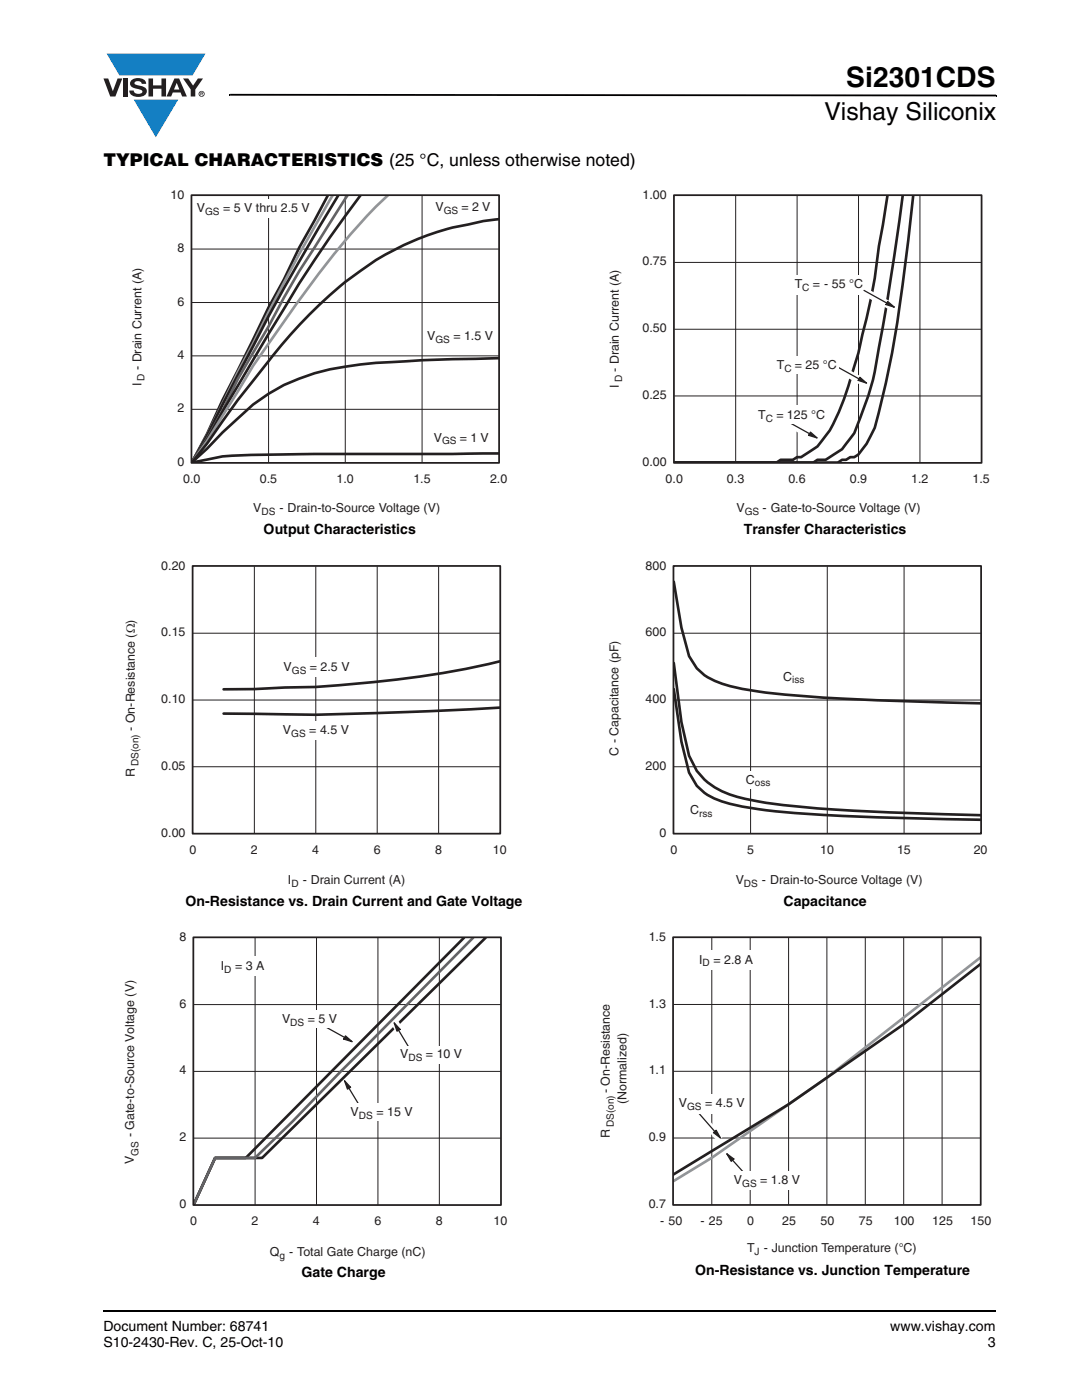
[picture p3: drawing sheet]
<svg xmlns="http://www.w3.org/2000/svg" width="216mm" height="279mm" viewBox="0 0 216 279" stroke-linecap="round" stroke-linejoin="round" font-family="sans-serif">
<path d="M20.5 261.5h.1v.4h-.1z" fill="#000"/>
<path d="M20.6 261.7h178.2" fill="none" stroke="#000" stroke-width=".36"/>
<path d="M20.6 10.7h20.4v16.7h-20.4z" fill="#fff"/>
<g fill="#147fc3">
<path d="M21.3 10.7h19.7l-2.6 4.4h-1.1h-13.5z"/>
<path d="M26.7 19.9h8.9l-4.5 7.5z"/>
</g>
<g fill="#231f20">
<path d="M20.6 15.7h1l.9 2.5 1-2.5h.9l-1.4 3.6h-1z"/>
<path d="M24.6 15.7h.9v3.6h-.9z"/>
<path d="M26.3 16a2.1 2.1 0 0 1 2.8 .3l.1 .4h-.9a.79 .79 0 0 0-.7-.5 .79 .79 0 0 0-.8 .4l.3 .3 1 .2a1.08 1.08 0 0 1 1.2 1.1 1.08 1.08 0 0 1-1.1 1.1 1.73 1.73 0 0 1-2.4-1.2h.9a.96 .96 0 0 0 .8 .6 .96 .96 0 0 0 .9-.4 1.31 1.31 0 0 0-1.2-.6 1.03 1.03 0 0 1-1.1-.6 1.03 1.03 0 0 1 .2-1.1z"/>
<path d="M29.6 15.7h.9v1.3h1.7v-1.3h.9v3.6h-.9v-1.6h-1.7v1.6h-.9z"/>
<path d="M36.5 15.7h1.1l.9 1.4 1-1.4h1l-1.5 2.2v1.4h-.9v-1.4z"/>
<path d="M35.3 16.5l.5 1.4h-1.1zM34.8 15.7l-1.6 3.6h1l.3-.8h1.5l.3 .8h1l-1.6-3.6z"/>
<path d="M39.8 18.7a.46 .46 0 0 1 .9 0 .46 .46 0 0 1-.9 0zM39.6 18.7a.6 .6 0 0 0 1.2 0 .6 .6 0 0 0-1.2 0z"/>
<path d="M40.1 18.5h.2v.2h-.2zM40 18.4v.7h.1v-.3l.4 .3-.2-.3 .2-.2-.1-.2z"/>
</g>
<path d="M45.7 18.7h.2v.4h-.2zM45.9 18.7l152.9 .2v.3l-152.9-.1zM198.8 18.9h.1v.3h-.1z" fill="#000"/>
<path d="M26.1 37.5h75.1v65.6h-75.1z" fill="#fff"/>
<path d="M53.6 39v53.4M68.9 39v53.4M84.2 39v53.4M38.3 49.7h61.3M38.3 71h61.3M38.3 60.4h61.3M38.3 81.7h61.3" fill="none" stroke="#231f20" stroke-width=".2"/>
<path d="M65.4 39l-5.7 10.4-3.1 6.4-3 5.6-9.2 18.5-3.1 6.7-3 5.7M67.5 39l-5 8.3a518.6 518.6 0 0 0-15 27.6l-6.2 12-3 5.4M71.9 39a273.6 273.6 0 0 0-18.3 27.7l-9.2 15.5-3.1 5.5-3 4.6M99.6 43.7l-3.1 .4-3.1 .7a54.2 54.2 0 0 0-24.5 11.5 97.6 97.6 0 0 0-15.3 15.8 185.6 185.6 0 0 0-12.3 16.4l-3 3.8M99.6 71.5l-3.6 .1a303.5 303.5 0 0 0-24.1 1.1 42 42 0 0 0-18.3 5.9l-3.1 2.1-6.1 5.6-3.1 3.2-3 2.8M99.6 90.5l-47.6 .3a54.2 54.2 0 0 0-13.7 1.5" fill="none" stroke="#231f20" stroke-width=".53"/>
<path d="M66.4 39l-.6 .9a394.1 394.1 0 0 0-15.3 28.7l-3 5.7-6.2 12.5-3 5.5 3-4.3 3.1-5a272.6 272.6 0 0 1 14.2-21.5l1.1-1.7a145.7 145.7 0 0 1 17.7-20.8" fill="none" stroke="#929497" stroke-width=".53"/>
<path d="M69.4 39l-9.7 15.1-3.1 5.3-3 5.8-6.1 10.5-3.1 6.3-3.1 5.5-3 4.8" fill="none" stroke="#636366" stroke-width=".53"/>
<path d="M38.2 39h61.4v53.4h-61.4z" fill="none" stroke="#231f20" stroke-width=".35"/>
<g fill="#fff">
<path d="M40.3 39.9h17.8v3.6h-17.8z"/>
<path d="M24.7 111.5h76.4v66h-76.4z"/>
</g>
<path d="M50.8 113v53.4M63 113v53.4M75.3 113v53.4M87.5 113v53.4M38.5 139.7h61.3M38.5 126.4h61.3M38.5 153h61.3" fill="none" stroke="#231f20" stroke-width=".2"/>
<path d="M99.8 132a213.3 213.3 0 0 1-36.8 5.1l-6.1 .1-6.2 .3-6.1 .1M99.8 141.2l-18.4 .9a336.9 336.9 0 0 1-30.7 .4l-6.1-.1" fill="none" stroke="#231f20" stroke-width=".53"/>
<path d="M38.4 112.9h61.4v53.5h-61.4z" fill="none" stroke="#231f20" stroke-width=".35"/>
<g fill="#fff">
<path d="M57.2 144h13.5v3.7h-13.5z"/>
<path d="M57.4 131.3h14.6v3.8h-14.6z"/>
<path d="M24.6 185.7h76.6v66h-76.6z"/>
</g>
<path d="M50.9 187.1v53.4M63.2 187.1v53.4M75.4 187.1v53.4M87.7 187.1v53.4M38.6 213.8h61.3M38.6 200.5h61.3M38.6 227.1h61.3" fill="none" stroke="#231f20" stroke-width=".2"/>
<path d="M92.6 187.1l-43.6 44h-6.1l-4.3 9.3 4.3-9.3h9.4l44.6-44" fill="none" stroke="#231f20" stroke-width=".53"/>
<path d="M94.4 187.1l-26.4 26.7-9.6 10-7.5 7.3h-8l-4.3 9.3" fill="none" stroke="#636366" stroke-width=".53"/>
<path d="M38.6 187.1h61.4v53.4h-61.4z" fill="none" stroke="#231f20" stroke-width=".35"/>
<path d="M78 204.3l1.3-.7 3.9 6.3-1.4 .8z" fill-rule="evenodd" fill="#fff"/>
<path d="M78.6 204.1l1.2 1.3-.6 .4z" fill="#231f20"/>
<path d="M78.6 204.1l1.2 1.3-.6 .4zM79.5 205.5l2.7 4.6" fill="none" stroke="#231f20" stroke-width=".25"/>
<g fill="#fff">
<path d="M42.6 190.8h13v3.8h-13z"/>
<path d="M79.4 208.7h15.4v3.6h-15.4z"/>
</g>
<path d="M64.2 203.8l6.5 3.6-.8 1.3-6.4-3.5z" fill-rule="evenodd" fill="#fff"/>
<path d="M68.9 206.7l1.4 1.2-1.7-.5z" fill="#231f20"/>
<path d="M64.2 204.5l4.6 2.6M68.9 206.7l1.4 1.2-1.7-.5z" fill="none" stroke="#231f20" stroke-width=".25"/>
<path d="M55.4 201.6h15.9v3.6h-15.9z" fill="#fff"/>
<path d="M68.1 215.9l1.4-.8 3.8 6.3-1.3 .8z" fill-rule="evenodd" fill="#fff"/>
<path d="M68.7 215.7l1.2 1.3-.6 .4z" fill="#231f20"/>
<path d="M68.7 215.7l1.2 1.3-.6 .4zM69.6 217.1l2.7 4.5" fill="none" stroke="#231f20" stroke-width=".25"/>
<g fill="#fff">
<path d="M69.1 220.2h15.8v3.6h-15.8z"/>
<path d="M121.3 37.5h76.2v65.6h-76.2z"/>
</g>
<path d="M146.8 39v53.4M159.1 39v53.4M171.3 39v53.4M183.6 39v53.4M134.5 52.4h61.3M134.5 79h61.3M134.5 65.7h61.3" fill="none" stroke="#231f20" stroke-width=".2"/>
<path d="M177.1 39l-1.7 10.1a150.5 150.5 0 0 1-5.7 26.7 48 48 0 0 1-4.1 10.1l-2.5 3.2-3.2 2.1h-.9l-.8 .6h-2.4l-.9 .5h-20.4M180.1 39a577.7 577.7 0 0 1-6.1 37.5l-1 3.4-1.7 4.3a8.8 8.8 0 0 1-2.5 4.4l-.8 1-3.3 2.2h-1.6l-.8 .5h-27.8M182.2 39a401.8 401.8 0 0 1-5 35.3l-1.8 7.9a18.9 18.9 0 0 1-4.1 8.5l-.8 .5h-.8l-.9 .6h-.8l-.8 .5h-32.7" fill="none" stroke="#231f20" stroke-width=".53"/>
<path d="M134.5 39h61.4v53.4h-61.4z" fill="none" stroke="#231f20" stroke-width=".35"/>
<path d="M166.9 72.4l6.4 3.6-.7 1.3-6.5-3.6z" fill-rule="evenodd" fill="#fff"/>
<path d="M171.6 75.3l1.3 1.2-1.7-.6z" fill="#231f20"/>
<path d="M166.9 73.1l4.6 2.6M171.6 75.3l1.3 1.2-1.7-.6z" fill="none" stroke="#231f20" stroke-width=".25"/>
<path d="M154.1 71.2h13.3v3.5h-13.3z" fill="#fff"/>
<path d="M157 83.3l6.5 3.6-.8 1.4-6.4-3.6z" fill-rule="evenodd" fill="#fff"/>
<path d="M161.7 86.2l1.4 1.2-1.7-.5z" fill="#231f20"/>
<path d="M157 84l4.6 2.6M161.7 86.2l1.4 1.2-1.7-.5z" fill="none" stroke="#231f20" stroke-width=".25"/>
<g fill="#fff">
<path d="M148.8 80.8h14.5v3.8h-14.5z"/>
<path d="M158.1 54.9h14.9v3.9h-14.9z"/>
</g>
<path d="M172.4 57.3l6.5 3.5-.8 1.4-6.4-3.6z" fill-rule="evenodd" fill="#fff"/>
<path d="M177.1 60.2l1.4 1.1-1.7-.5z" fill="#231f20"/>
<path d="M172.4 58l4.6 2.5M177.1 60.2l1.4 1.1-1.7-.5z" fill="none" stroke="#231f20" stroke-width=".25"/>
<path d="M121.3 111.5h75.8v66h-75.8z" fill="#fff"/>
<path d="M149.8 113v53.4M165.1 113v53.4M180.4 113v53.4M134.4 139.7h61.3M134.4 126.4h61.3M134.4 153h61.3" fill="none" stroke="#231f20" stroke-width=".2"/>
<path d="M134.4 116.1l1.6 9.1 1.5 5.7a10.9 10.9 0 0 0 7.2 5.8 102.9 102.9 0 0 0 19.6 2.5l14.2 .7 17.2 .5M134.4 137.5l1.6 10.5 1.5 6.2a10.3 10.3 0 0 0 7.2 5.9 101.5 101.5 0 0 0 20.9 2.6l12.9 .5 17.2 .4M134.4 132.3l1.6 11.8 1.5 6.7a13.5 13.5 0 0 0 9.9 8.3 128.4 128.4 0 0 0 22.6 2.7l25.7 .9" fill="none" stroke="#231f20" stroke-width=".53"/>
<path d="M134.4 112.9h61.4v53.5h-61.4z" fill="none" stroke="#231f20" stroke-width=".35"/>
<g fill="#fff">
<path d="M148 153.9h5.7v3.6h-5.7z"/>
<path d="M119.5 185.6h78.3v65.3h-78.3z"/>
</g>
<path d="M142 187.1v53.3M149.7 187.1v53.3M157.4 187.1v53.3M165 187.1v53.3M172.7 187.1v53.3M180.3 187.1v53.3M188 187.1v53.3M134.4 213.8h61.3M134.4 200.5h61.3M134.4 227.1h61.3" fill="none" stroke="#231f20" stroke-width=".2"/>
<path d="M195.6 191.1l-30.6 24-23 16-7.6 4.6" fill="none" stroke="#929497" stroke-width=".53"/>
<path d="M195.6 192.4l-15.3 12-23 16-22.9 14" fill="none" stroke="#231f20" stroke-width=".53"/>
<path d="M134.3 187h61.4v53.5h-61.4z" fill="none" stroke="#231f20" stroke-width=".35"/>
<path d="M144.5 230.6l1.1-1.1 4.9 5.5-1.1 1z" fill-rule="evenodd" fill="#fff"/>
<path d="M145 230.2l1.4 1.1-.5 .5z" fill="#231f20"/>
<path d="M145 230.2l1.4 1.1-.5 .5zM146.1 231.5l3.6 3.9" fill="none" stroke="#231f20" stroke-width=".25"/>
<path d="M138.3 222.2l1.2-1 4.8 5.6-1.1 1z" fill-rule="evenodd" fill="#fff"/>
<path d="M142.4 226l.5-.4 .9 1.5z" fill="#231f20"/>
<path d="M139.2 221.9l3.5 4M142.4 226l.5-.4 .9 1.5z" fill="none" stroke="#231f20" stroke-width=".25"/>
<g fill="#fff">
<path d="M145.7 233.8h15.1v3.8h-15.1z"/>
<path d="M138.7 189.6h13.1v3.9h-13.1z"/>
<path d="M134.9 218.5h12.9v3.8h-12.9z"/>
</g>
<text font-size="5.6" x="168.9" y="17.4">Si2301CDS</text>
<text font-size="4.9" x="164.5" y="24">Vishay Siliconix</text>
<text font-size="3.5" x="20.6" y="33">TYPICAL CHARACTERISTICS (25 °C, unless otherwise noted)</text>
<g font-size="2.8">
<text x="52.6" y="106.6">Output Characteristics</text>
<text x="148.4" y="106.6">Transfer Characteristics</text>
<text x="37" y="180.8">On-Resistance vs. Drain Current and Gate Voltage</text>
<text x="156.3" y="180.8">Capacitance</text>
<text x="60.2" y="254.9">Gate Charge</text>
<text x="138.7" y="254.5">On-Resistance vs. Junction Temperature</text>
<text x="20.6" y="265.6">Document Number: 68741</text>
<text x="20.6" y="268.8">S10-2430-Rev. C, 25-Oct-10</text>
<text x="177.7" y="265.6">www.vishay.com</text>
<text x="197.1" y="268.8">3</text>
</g>
<g font-size="2.5" fill="#231f20">
<text x="34" y="39.7">10</text>
<text x="128.2" y="39.7">1.00</text>
<text x="39.3" y="42.4">V</text>
<text x="44.5" y="42.4">= 5 V thr</text>
<text x="54" y="42.4">u 2.5 V</text>
<text x="86.9" y="42.1">V</text>
<text x="92.1" y="42.1">= 2 V</text>
<text x="35.4" y="50.3">8</text>
<text x="128.2" y="53">0.75</text>
<text x="158.6" y="57.5">T</text>
<text x="162.2" y="57.5">= - 55 °C</text>
<text x="35.4" y="61">6</text>
<text x="35.4" y="71.6">4</text>
<text x="85.2" y="67.9">V</text>
<text x="90.5" y="67.9">= 1.5 V</text>
<text x="128.2" y="66.3">0.50</text>
<text x="28.2" y="77" transform="rotate(-90 28.2 77)">I</text>
<text x="28.2" y="73.9" transform="rotate(-90 28.2 73.9)">- Drain Current (A)</text>
<text x="123.5" y="77.4" transform="rotate(-90 123.5 77.4)">I</text>
<text x="123.5" y="74.2" transform="rotate(-90 123.5 74.2)">- Drain Current (A)</text>
<text x="155" y="73.7">T</text>
<text x="158.6" y="73.7">= 25 °C</text>
<text x="35.4" y="82.3">2</text>
<text x="128.2" y="79.6">0.25</text>
<text x="151.3" y="83.7">T</text>
<text x="154.9" y="83.7">= 125 °C</text>
<text x="86.5" y="88.2">V</text>
<text x="91.8" y="88.2">= 1 V</text>
<text x="35.4" y="92.9">0</text>
<text x="128.2" y="92.9">0.00</text>
<text x="36.6" y="96.4">0.0</text>
<text x="51.9" y="96.4">0.5</text>
<text x="67.2" y="96.4">1.0</text>
<text x="82.5" y="96.4">1.5</text>
<text x="97.8" y="96.4">2.0</text>
<text x="132.8" y="96.4">0.0</text>
<text x="145.1" y="96.4">0.3</text>
<text x="157.3" y="96.4">0.6</text>
<text x="169.6" y="96.4">0.9</text>
<text x="181.8" y="96.4">1.2</text>
<text x="194.1" y="96.4">1.5</text>
<text x="50.5" y="102.2">V</text>
<text x="55.8" y="102.2">- Drain-to-Source Voltage (V)</text>
<text x="147" y="102.2">V</text>
<text x="152.2" y="102.2">- Gate-to-Source Voltage (V)</text>
<text x="32.2" y="113.7">0.20</text>
<text x="128.8" y="113.7">800</text>
<text x="32.2" y="127">0.15</text>
<text x="128.8" y="127">600</text>
<text x="56.6" y="133.9">V</text>
<text x="61.8" y="133.9">= 2.5 V</text>
<text x="156.3" y="135.9">C</text>
<text x="32.2" y="140.3">0.10</text>
<text x="128.8" y="140.3">400</text>
<text x="26.9" y="145.8" transform="rotate(-90 26.9 145.8)">- On-Resistance (Ω)</text>
<text x="56.5" y="146.6">V</text>
<text x="61.7" y="146.6">= 4.5 V</text>
<text x="26.9" y="155" transform="rotate(-90 26.9 155)">R</text>
<text x="32.2" y="153.6">0.05</text>
<text x="123.4" y="150.8" transform="rotate(-90 123.4 150.8)">C - Capacitance (pF)</text>
<text x="128.8" y="153.6">200</text>
<text x="148.8" y="156.4">C</text>
<text x="32.2" y="166.9">0.00</text>
<text x="131.6" y="166.9">0</text>
<text x="137.7" y="162.5">C</text>
<text x="37.8" y="170.4">0</text>
<text x="50.1" y="170.4">2</text>
<text x="62.3" y="170.4">4</text>
<text x="74.6" y="170.4">6</text>
<text x="86.8" y="170.4">8</text>
<text x="98.3" y="170.4">10</text>
<text x="133.8" y="170.4">0</text>
<text x="149.1" y="170.4">5</text>
<text x="163.7" y="170.4">10</text>
<text x="179" y="170.4">15</text>
<text x="194.3" y="170.4">20</text>
<text x="57.4" y="176.5">I</text>
<text x="60.4" y="176.5">- Drain Current (A)</text>
<text x="146.8" y="176.5">V</text>
<text x="152" y="176.5">- Drain-to-Source Voltage (V)</text>
<text x="35.8" y="187.8">8</text>
<text x="129.4" y="187.8">1.5</text>
<text x="44.1" y="193.6">I</text>
<text x="46.9" y="193.6">= 3 A</text>
<text x="139.5" y="192.3">I</text>
<text x="142.3" y="192.3">= 2.8 A</text>
<text x="35.8" y="201.1">6</text>
<text x="129.4" y="201.1">1.3</text>
<text x="56.3" y="204.1">V</text>
<text x="61.4" y="204.1">= 5 V</text>
<text x="35.8" y="214.4">4</text>
<text x="79.9" y="211.2">V</text>
<text x="85" y="211.2">= 10 V</text>
<text x="129.4" y="214.4">1.1</text>
<text x="121.7" y="218.2" transform="rotate(-90 121.7 218.2)">- On-Resistance</text>
<text x="125" y="220.3" transform="rotate(-90 125 220.3)">(Normalized)</text>
<text x="135.4" y="221">V</text>
<text x="140.7" y="221">= 4.5 V</text>
<text x="26.7" y="227" transform="rotate(-90 26.7 227)">- Gate-to-Source Voltage (V)</text>
<text x="35.8" y="227.7">2</text>
<text x="70" y="222.8">V</text>
<text x="75.1" y="222.8">= 15 V</text>
<text x="121.7" y="227.1" transform="rotate(-90 121.7 227.1)">R</text>
<text x="129.4" y="227.7">0.9</text>
<text x="26.7" y="232.3" transform="rotate(-90 26.7 232.3)">V</text>
<text x="146.5" y="236.3">V</text>
<text x="151.7" y="236.3">= 1.8 V</text>
<text x="35.8" y="241.1">0</text>
<text x="38" y="244.5">0</text>
<text x="50.2" y="244.5">2</text>
<text x="62.5" y="244.5">4</text>
<text x="74.7" y="244.5">6</text>
<text x="87" y="244.5">8</text>
<text x="98.5" y="244.5">10</text>
<text x="129.4" y="241">0.7</text>
<text x="131.7" y="244.5">- 50</text>
<text x="139.8" y="244.5">- 25</text>
<text x="149.1" y="244.5">0</text>
<text x="156.1" y="244.5">25</text>
<text x="163.7" y="244.5">50</text>
<text x="171.4" y="244.5">75</text>
<text x="178.4" y="244.5">100</text>
<text x="186" y="244.5">125</text>
<text x="193.7" y="244.5">150</text>
<text x="53.8" y="250.8">Q</text>
<text x="57.7" y="250.8">- Total Gate Charge (nC)</text>
<text x="149.1" y="249.9">T</text>
<text x="152.4" y="249.9">- Junction Temperature (°C)</text>
</g>
<g font-size="2" fill="#231f20">
<text x="40.9" y="42.9">GS</text>
<text x="88.5" y="42.6">GS</text>
<text x="160.1" y="58">C</text>
<text x="86.9" y="68.4">GS</text>
<text x="28.8" y="76" transform="rotate(-90 28.8 76)">D</text>
<text x="124.1" y="76.3" transform="rotate(-90 124.1 76.3)">D</text>
<text x="156.5" y="74.3">C</text>
<text x="88.2" y="88.7">GS</text>
<text x="152.8" y="84.2">C</text>
<text x="52.2" y="102.7">DS</text>
<text x="148.6" y="102.7">GS</text>
<text x="58.2" y="134.5">GS</text>
<text x="158.1" y="136.4">iss</text>
<text x="58.1" y="147.1">GS</text>
<text x="27.6" y="153" transform="rotate(-90 27.6 153)">DS(on)</text>
<text x="150.6" y="157">oss</text>
<text x="139.5" y="163.1">rss</text>
<text x="58.1" y="177">D</text>
<text x="148.4" y="177">DS</text>
<text x="44.8" y="194.1">D</text>
<text x="140.2" y="192.8">D</text>
<text x="57.9" y="204.7">DS</text>
<text x="81.5" y="211.7">DS</text>
<text x="137.1" y="221.5">GS</text>
<text x="71.6" y="223.3">DS</text>
<text x="122.5" y="225" transform="rotate(-90 122.5 225)">DS(on)</text>
<text x="27.6" y="230.7" transform="rotate(-90 27.6 230.7)">GS</text>
<text x="148.1" y="236.9">GS</text>
<text x="55.8" y="251.3">g</text>
<text x="150.6" y="250.4">J</text>
</g>
</svg>
